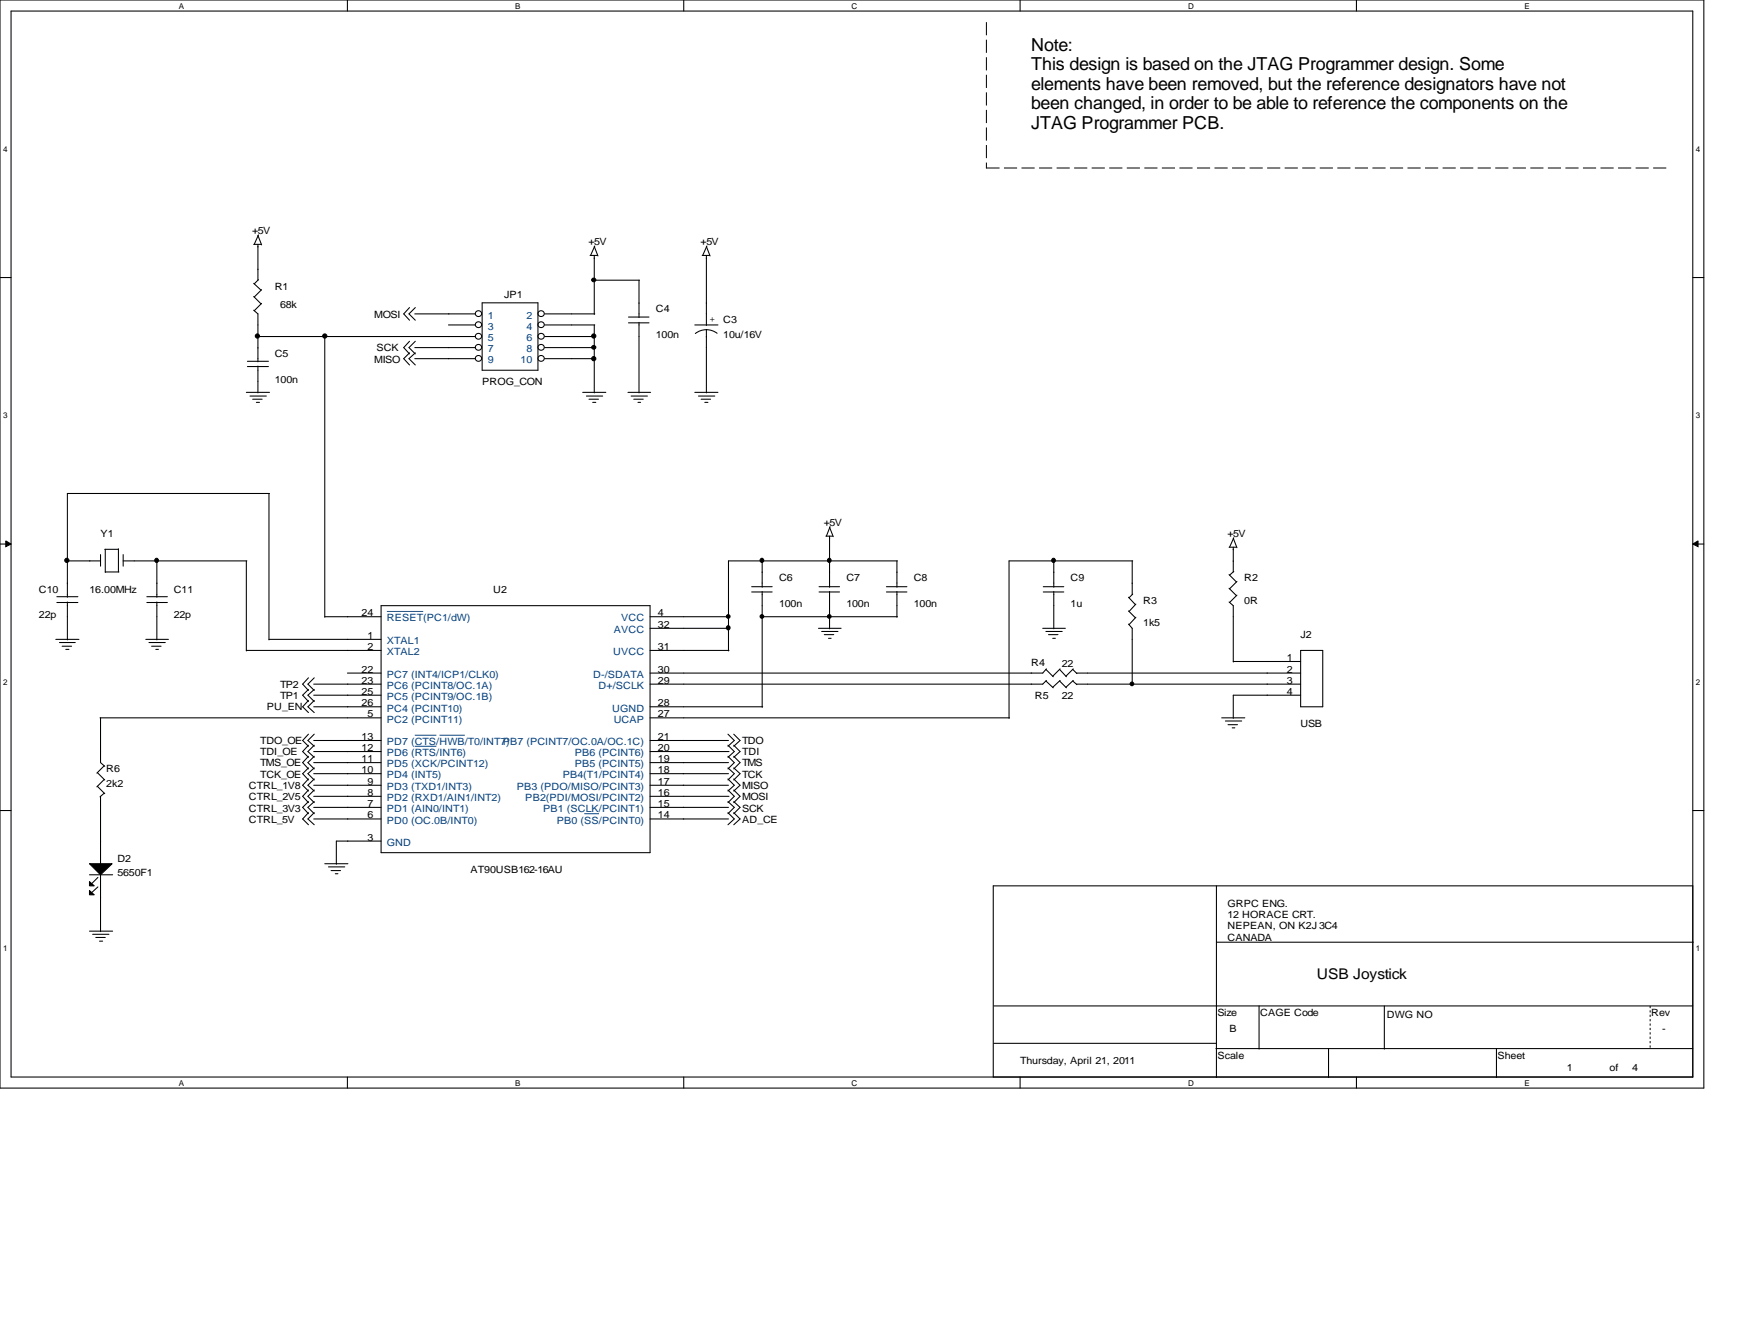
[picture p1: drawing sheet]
<svg xmlns="http://www.w3.org/2000/svg" width="279mm" height="216mm" viewBox="0 0 279 216" stroke-linecap="round" stroke-linejoin="round" font-family="sans-serif">
<path d="M0 0h274.1v174.9h-274.1zM1.8 1.8h270.5v171.3h-270.5z" fill="none" stroke="#000" stroke-width=".17"/>
<g fill="#fff">
<path d="M28.8 .3h.7v1.3h-.7z"/>
<path d="M28.8 173.4h.7v1.4h-.7z"/>
</g>
<path d="M55.9 0v1.8M55.9 173.1v1.8" fill="none" stroke="#000" stroke-width=".17"/>
<g fill="#fff">
<path d="M82.9 .3h.8v1.3h-.8z"/>
<path d="M82.9 173.4h.8v1.4h-.8z"/>
</g>
<path d="M110 0v1.8M110 173.1v1.8" fill="none" stroke="#000" stroke-width=".17"/>
<g fill="#fff">
<path d="M137 .3h.8v1.3h-.8z"/>
<path d="M137 173.4h.8v1.4h-.8z"/>
</g>
<path d="M164.1 0v1.8M164.1 173.1v1.8" fill="none" stroke="#000" stroke-width=".17"/>
<g fill="#fff">
<path d="M191.1 .3h.8v1.3h-.8z"/>
<path d="M191.1 173.4h.8v1.4h-.8z"/>
</g>
<path d="M218.2 0v1.8M218.2 173.1v1.8" fill="none" stroke="#000" stroke-width=".17"/>
<g fill="#fff">
<path d="M245.2 .3h.8v1.3h-.8z"/>
<path d="M245.2 173.4h.8v1.4h-.8z"/>
<path d="M.5 23.2h.6v1.4h-.6z"/>
<path d="M272.8 23.2h.6v1.4h-.6z"/>
<path d="M.5 66h.6v1.4h-.6z"/>
<path d="M272.8 66h.6v1.4h-.6z"/>
</g>
<path d="M0 44.6h1.8M272.3 44.6h1.8" fill="none" stroke="#000" stroke-width=".17"/>
<g fill="#fff">
<path d="M.5 108.9h.6v1.3h-.6z"/>
<path d="M272.8 108.9h.6v1.3h-.6z"/>
</g>
<path d="M0 87.5h1.8M272.3 87.5h1.8" fill="none" stroke="#000" stroke-width=".17"/>
<path d="M.9 87l.9 .5-.9 .4zM272.3 87.5l.8-.5v.9z" fill="#000" stroke="#000" stroke-width=".16"/>
<g fill="#fff">
<path d="M.5 151.7h.6v1.4h-.6z"/>
<path d="M272.8 151.7h.6v1.4h-.6z"/>
</g>
<g fill="none" stroke="#000" stroke-width=".17">
<path d="M40.8 39.3h1.2M41.5 37.8l.6 1.6M41.5 39.3v5.7M41.6 37.8l-.7 1.5M95.6 39.6l.6 1.5M95.7 39.5l-.7 1.6M113.6 39.6l.6 1.5M113.7 39.5l-.7 1.6M39.8 58.9h3.4M39.8 58.1h3.4M40.8 49.9l.7 .6v7.7M40.8 47.7l1.2 1.2"/>
<path d="M40.8 45.6l1.2 1.1M41.5 58.8v4.4M41.5 54.1h35M41.6 45l-.7 .6M42.1 48.8l-1.2 1.2M42.1 46.6l-1.2 1.2M52.2 54.1v45.1M65.9 56.7l-1 1 1 1M65.9 54.9l-1 1 1 1M65.9 49.4l-1 1.1 1 1M66.7 50.5h9.8M66.7 55.9h9.8"/>
<path d="M66.7 57.7h9.8M66.8 56.7l-1 1 1 1M66.8 54.9l-1 1 1 1M66.8 49.4l-1 1.1 1 1M72.1 52.2h4.4M77.6 48.7h8.9v10.8h-8.9zM87.6 50.5h8.1M87.6 52.2h8.1M87.6 54.1h8.1M87.6 55.9h8.1M87.6 57.7h8.1M94.9 41.1h1.2"/>
<path d="M95.6 41.1v9.4M95.6 52.2v11M95.6 45h7.3M101.1 51h3.3M101.1 51.9h3.3M102.8 45v6.1M102.8 51.8v11.4M111.8 52.2h3.7M112.9 41.1h1.2M113.6 53l1.1 .2 .6 .4M113.6 53l-.7 .1-1.1 .5M113.6 41.1v11.2"/>
<path d="M113.6 53v10.2M39.6 63.1h3.7M40.2 63.7h2.6M40.6 64.2h1.6M41.2 64.7h.5M43.3 79.3v23.6M43.3 79.3h-32.5v16.7M93.7 63.1h3.8M94.3 63.7h2.6M94.7 64.2h1.6M95.3 64.7h.5M101 63.1h3.6"/>
<path d="M101.5 63.7h2.6M101.9 64.2h1.6M102.6 64.7h.4M111.8 63.1h3.7M112.4 63.7h2.6M112.8 64.2h1.5M113.4 64.7h.5M9.1 96.9h3.4M9.1 95.9h3.4M10.8 90.2h5.4M10.8 96.8v6.1M16.2 89.2v1.8"/>
<path d="M16.8 88.3h2.2M16.9 88.3v3.7M16.9 91.9h2.2M19 88.2v3.7M19.8 89.2v1.8M19.8 90.2h19.9M23.6 96.9h3.3M23.6 95.9h3.3M25.2 90.2v5.8M25.2 96.8v6.1M39.6 90.2v14.4M52.2 99.1h9.1"/>
<path d="M61.3 97.4h43.3v39.7h-43.3zM104.6 99.1h12.7M120.9 94.3h3.3M120.9 95.2h3.3M122.6 99.1h21.8M122.6 90.2v4.2M122.6 95.1v18.6M131.7 94.3h3.3M131.7 95.2h3.3M132.8 86.2h1.1M133.4 84.8l.6 1.5M133.4 86.2v8.2"/>
<path d="M133.4 95.1v6M133.5 84.7l-.6 1.5M142.6 94.3h3.3M142.6 95.2h3.3M144.3 90.2v4.2M144.3 95.1v4.1M144.4 90.2h-27.2v14.4M167.8 94.3h3.3M167.8 95.2h3.3M169.5 90.2v4.2M169.5 95.1v6M181.5 98.2l1.1 1.1"/>
<path d="M181.5 96l1.1 1.2M182.1 90.2v5.4M182.2 95.5l-.6 .6M182.2 90.2h-19.9v25.3M182.7 99.2l-1.1 1.2M182.7 97.1l-1.1 1.2M197.7 88h1.2M197.7 96.8l.7 .6v9M197.7 94.6l1.2 1.2M197.7 92.4l1.2 1.2M198.4 86.5l.6 1.6M198.4 88v3.9"/>
<path d="M198.5 86.4l-.7 1.6M198.5 91.9l-.7 .6M199 95.7l-1.2 1.2M199 93.5l-1.2 1.2M9 102.8h3.7M9.6 103.3h2.5M10 103.9h1.5M10.6 104.4h.5M16.1 115.4h45.2M16.2 115.4v7.2l.6 .6M23.5 102.8h3.6M24 103.3h2.6"/>
<path d="M24.4 103.9h1.5M25.1 104.4h.4M39.6 104.6h21.7M43.3 102.8h18M49.6 119.8l-.9 1 .9 1M49.6 118l-.9 1 .9 1M49.6 112.6l-.9 1 .9 1M49.6 110.8l-.9 1 .9 1M49.6 109l-.9 1 .9 1M50.5 119h10.8M50.5 113.6h10.8M50.5 111.8h10.8"/>
<path d="M50.5 110h10.8M50.5 119.8l-1 1 1 1M50.5 118l-1 1 1 1M50.5 112.6l-1 1 1 1M50.5 110.8l-1 1 1 1M50.5 109l-1 1 1 1M55.9 108.2h5.4M104.6 101h12.7M104.6 115.4h57.8M104.6 104.6h12.7M104.6 119h12.6M104.6 113.6h18.1"/>
<path d="M117.1 118l1 1-1 1M117.1 119.8l1 1-1 1M118 118l1 1-1 1M118 119.8l1 1-1 1M131.7 101h3.6M132.2 101.5h2.6M132.6 102h1.5M133.3 102.6h.4M167.7 101h3.7M168.2 101.5h2.7M168.2 107.6l1.2 1.2M168.2 109.5l1.2 1.1"/>
<path d="M168.3 107.5l-.6 .7h-63.1M168.3 109.4l-.6 .6h-63.1M168.7 102h1.5M169.3 102.6h.5M170.4 107.6l1.1 1.2M170.4 109.5l1.1 1.1M170.5 107.5l-1.2 1.2M170.5 109.4l-1.2 1.1M172.6 107.6l.6 .7M172.6 109.5l.6 .6M172.6 107.5l-1.2 1.2M172.6 109.4l-1.2 1.1"/>
<path d="M173.1 108.2h36.1M173.1 110h36.1M181.5 100.3l.6 .7v9.1M196.5 115.4h3.7M197.1 115.9h2.6M197.5 116.5h1.6M198.2 117h.4M198.4 106.3h10.8M209.2 111.8h-10.8v3.7M209.2 104.6h3.6v9h-3.6zM0 130.3h1.8M15.7 124.2l1.1 1.2"/>
<path d="M15.7 126.4l1.1 1.2M16.2 128v10.9M16.8 123.1l-1.2 1.2M16.8 125.3l-1.2 1.2M16.8 127.5l-.7 .6M49.6 130.6l-.9 1.1 .9 .9M49.6 128.9l-.9 .9 .9 1M49.6 127l-.9 1 .9 1M49.6 125.2l-.9 1 .9 1M49.6 123.4l-.9 1 .9 1M49.6 121.6l-.9 1 .9 1M50.5 131.7h10.8"/>
<path d="M50.5 129.8h10.8M50.5 126.2h10.8M50.5 124.4h10.8M50.5 122.6h10.8M50.5 128h10.8M50.5 120.8h10.8M50.5 130.6l-1 1.1 1 .9M50.5 128.9l-1 .9 1 1M50.5 127l-1 1 1 1M50.5 125.2l-1 1 1 1M50.5 123.4l-1 1 1 1M50.5 121.6l-1 1 1 1"/>
<path d="M52.2 138.9h3.8M52.8 139.4h2.7M53.3 140h1.5M61.3 135.2h-7.2v3.7M104.6 131.7h12.6M104.6 129.8h12.6M104.6 126.2h12.6M104.6 124.4h12.6M104.6 122.6h12.6M104.6 128h12.7M104.6 120.8h12.7M117.1 130.6l1 1.1-1 .9"/>
<path d="M117.1 127l1 1-1 1M117.1 125.2l1 1-1 1M117.1 128.9l1 .9-1 1M117.1 121.6l1 1-1 1M117.1 123.4l1 1-1 1M118 130.6l1 1.1-1 .9M118 127l1 1-1 1M118 125.2l1 1-1 1M118 128.9l1 .9-1 1M118 121.6l1 1-1 1M118 123.4l1 1-1 1M272.3 130.3h1.8"/>
<path d="M14.4 149.7h3.7M14.4 140.6h3.7M14.9 150.2h2.6M15.4 150.7h1.5M15.7 141.1l-1 1M15.7 142.6l-1 .9M16 151.3h.5M16.2 140.6v9.2M53.9 140.5h.5M159.8 142.4h112.5v30.7h-112.5zM195.7 151.5h76.7M195.7 142.4v30.8"/>
<path d="M159.9 167.7h35.8M159.9 161.7h112.4M195.6 168.6h76.7M202.5 161.7v7M213.7 168.6v4.6M222.7 161.7v7M240.7 168.6v4.6"/>
<circle cx="77" cy="55.8" r=".49"/>
<circle cx="77" cy="57.6" r=".49"/>
<circle cx="77" cy="50.4" r=".49"/>
<circle cx="77" cy="52.2" r=".49"/>
<circle cx="77" cy="54.1" r=".49"/>
<circle cx="87.1" cy="55.8" r=".49"/>
<circle cx="87.1" cy="57.6" r=".49"/>
<circle cx="87.1" cy="52.2" r=".49"/>
<circle cx="87.1" cy="54.1" r=".49"/>
<circle cx="87.1" cy="50.4" r=".49"/>
</g>
<path d="M158.7 3.6v23.5M158.7 27h110" fill="none" stroke="#000" stroke-width=".16" stroke-dasharray="2.1 .7" stroke-linecap="butt"/>
<path d="M265.4 161.7v7" fill="none" stroke="#000" stroke-width=".16" stroke-dasharray=".4 .4 .4 .4 .4 .4 .4 .4" stroke-linecap="butt"/>
<g fill="#000" stroke="#000" stroke-width=".17">
<path d="M14.4 138.9h3.6l-1.8 1.7zM14.4 141.7l.8 .7h-.8zM14.4 143.2l.8 .6h-.8z"/>
<circle cx="41.4" cy="54" r=".34"/>
<circle cx="52.2" cy="54" r=".34"/>
<circle cx="95.5" cy="57.7" r=".34"/>
<circle cx="95.5" cy="54" r=".34"/>
<circle cx="95.5" cy="45" r=".32"/>
<circle cx="95.5" cy="55.8" r=".32"/>
<circle cx="10.8" cy="90.1" r=".34"/>
<circle cx="25.2" cy="90.1" r=".32"/>
<circle cx="117.1" cy="99.1" r=".3"/>
<circle cx="122.5" cy="90.1" r=".32"/>
<circle cx="122.6" cy="99.1" r=".3"/>
<circle cx="133.4" cy="90.1" r=".32"/>
<circle cx="133.4" cy="99.1" r=".3"/>
<circle cx="169.4" cy="90.1" r=".32"/>
<circle cx="117.1" cy="100.9" r=".32"/>
<circle cx="182.1" cy="109.9" r=".3"/>
</g>
<path d="M62.2 98.3h5.9M66.7 120h3.5M66.7 118.2h3.5M70.7 118.2h4.1M94 130.8h2.4" fill="none" stroke="#004080" stroke-width=".16"/>
<g font-size="2.9">
<text x="165.9" y="8.1">Note:</text>
<text x="165.9" y="11.3">This design is based on the JTAG Programmer design. Some</text>
<text x="165.9" y="14.4">elements have been removed, but the reference designators have not</text>
<text x="165.9" y="17.5">been changed, in order to be able to reference the components on the</text>
<text x="165.9" y="20.7">JTAG Programmer PCB.</text>
</g>
<text font-size="2.4" x="211.8" y="157.3">USB Joystick</text>
<g font-size="1.6">
<text x="40.6" y="37.6">+5V</text>
<text x="94.7" y="39.4">+5V</text>
<text x="112.7" y="39.4">+5V</text>
<text x="44.2" y="46.6">R1</text>
<text x="81.1" y="47.8">JP1</text>
<text x="45" y="49.4">68k</text>
<text x="60.2" y="51.1">MOSI</text>
<text x="105.5" y="50.2">C4</text>
<text x="114.1" y="51.8">+</text>
<text x="116.3" y="52">C3</text>
<text x="44.2" y="57.4">C5</text>
<text x="60.2" y="58.3">MISO</text>
<text x="60.5" y="56.5">SCK</text>
<text x="105.5" y="54.4">100n</text>
<text x="116.3" y="54.4">10u/16V</text>
<text x="44.2" y="61.6">100n</text>
<text x="77.6" y="61.9">PROG_CON</text>
<text x="16.2" y="86.3">Y1</text>
<text x="132.5" y="84.5">+5V</text>
<text x="197.4" y="86.3">+5V</text>
<text x="6.3" y="95.2">C10</text>
<text x="14.4" y="95.2">16.00MHz</text>
<text x="27.9" y="95.2">C11</text>
<text x="79.3" y="95.2">U2</text>
<text x="125.3" y="93.5">C6</text>
<text x="136.1" y="93.5">C7</text>
<text x="147" y="93.5">C8</text>
<text x="172.2" y="93.5">C9</text>
<text x="200.2" y="93.5">R2</text>
<text x="6.3" y="99.4">22p</text>
<text x="27.9" y="99.4">22p</text>
<text x="58.2" y="99.1">24</text>
<text x="105.8" y="99.1">4</text>
<text x="105.8" y="100.9">32</text>
<text x="125.3" y="97.6">100n</text>
<text x="136.1" y="97.6">100n</text>
<text x="147" y="97.6">100n</text>
<text x="172.2" y="97.6">1u</text>
<text x="183.9" y="97.1">R3</text>
<text x="183.9" y="100.7">1k5</text>
<text x="200.2" y="97.1">0R</text>
<text x="59.1" y="104.5">2</text>
<text x="59.1" y="102.7">1</text>
<text x="105.8" y="104.5">31</text>
<text x="165.9" y="107">R4</text>
<text x="170.8" y="107.2">22</text>
<text x="207" y="106.3">1</text>
<text x="209.2" y="102.5">J2</text>
<text x="45" y="112.4">TP1</text>
<text x="45" y="110.6">TP2</text>
<text x="58.2" y="113.5">26</text>
<text x="58.2" y="111.7">25</text>
<text x="58.2" y="109.9">23</text>
<text x="58.2" y="108.1">22</text>
<text x="105.8" y="108.1">30</text>
<text x="105.8" y="109.9">29</text>
<text x="105.8" y="113.5">28</text>
<text x="166.5" y="112.4">R5</text>
<text x="170.8" y="112.4">22</text>
<text x="207" y="108.1">2</text>
<text x="207" y="109.9">3</text>
<text x="207" y="111.7">4</text>
<text x="41.8" y="119.6">TDO_OE</text>
<text x="42.9" y="114.2">PU_EN</text>
<text x="58.2" y="119">13</text>
<text x="59.1" y="115.3">5</text>
<text x="105.8" y="119">21</text>
<text x="105.8" y="115.3">27</text>
<text x="119.4" y="119.6">TDO</text>
<text x="209.2" y="116.9">USB</text>
<text x="17.1" y="124.1">R6</text>
<text x="41.8" y="121.4">TDI_OE</text>
<text x="41.8" y="125.1">TCK_OE</text>
<text x="41.8" y="123.2">TMS_OE</text>
<text x="58.2" y="124.3">10</text>
<text x="58.2" y="122.5">11</text>
<text x="58.2" y="120.7">12</text>
<text x="105.8" y="124.3">18</text>
<text x="105.8" y="122.5">19</text>
<text x="105.8" y="120.7">20</text>
<text x="119.4" y="123.2">TMS</text>
<text x="119.4" y="121.4">TDI</text>
<text x="119.4" y="125.1">TCK</text>
<text x="17.1" y="126.5">2k2</text>
<text x="40" y="130.5">CTRL_3V3</text>
<text x="40" y="128.6">CTRL_2V5</text>
<text x="40" y="126.8">CTRL_1V8</text>
<text x="59.1" y="131.6">6</text>
<text x="59.1" y="129.7">7</text>
<text x="59.1" y="126.2">9</text>
<text x="59.1" y="127.9">8</text>
<text x="105.8" y="131.6">14</text>
<text x="105.8" y="129.7">15</text>
<text x="105.8" y="127.9">16</text>
<text x="105.8" y="126.2">17</text>
<text x="119.4" y="128.6">MOSI</text>
<text x="119.4" y="126.8">MISO</text>
<text x="119.4" y="130.5">SCK</text>
<text x="40" y="132.2">CTRL_5V</text>
<text x="59.1" y="135.1">3</text>
<text x="119.4" y="132.2">AD_CE</text>
<text x="18.9" y="138.6">D2</text>
<text x="18.9" y="140.9">5650F1</text>
<text x="75.7" y="140.4">AT90USB162-16AU</text>
<text x="197.4" y="145.8">GRPC ENG.</text>
<text x="197.4" y="147.6">12 HORACE CRT.</text>
<text x="197.4" y="149.4">NEPEAN, ON K2J 3C4</text>
<text x="197.4" y="151.2">CANADA</text>
<text x="195.8" y="163.4">Size</text>
<text x="197.8" y="165.9">B</text>
<text x="202.7" y="163.4">CAGE Code</text>
<text x="223.1" y="163.7">DWG NO</text>
<text x="265.6" y="163.4">Rev</text>
<text x="267.4" y="165.9">-</text>
<text x="164.1" y="171">Thursday, April 21, 2011</text>
<text x="195.8" y="170.3">Scale</text>
<text x="240.9" y="170.3">Sheet</text>
<text x="252.1" y="172.1">1</text>
<text x="258.9" y="172.1">of</text>
<text x="262.6" y="172.1">4</text>
</g>
<g font-size="1.6" fill="#004080">
<text x="78.5" y="51.2">1</text>
<text x="78.5" y="53">3</text>
<text x="84.7" y="51.2">2</text>
<text x="84.7" y="53">4</text>
<text x="78.5" y="54.9">5</text>
<text x="78.5" y="56.6">7</text>
<text x="78.5" y="58.4">9</text>
<text x="83.7" y="58.4">10</text>
<text x="84.7" y="54.9">6</text>
<text x="84.7" y="56.6">8</text>
<text x="62.2" y="99.9">RESET(PC1/dW)</text>
<text x="98.7" y="101.8">AVCC</text>
<text x="99.9" y="99.9">VCC</text>
<text x="62.2" y="105.3">XTAL2</text>
<text x="62.2" y="103.5">XTAL1</text>
<text x="98.6" y="105.3">UVCC</text>
<text x="62.2" y="112.5">PC5 (PCINT9/OC.1B)</text>
<text x="62.2" y="110.7">PC6 (PCINT8/OC.1A)</text>
<text x="62.2" y="109">PC7 (INT4/ICP1/CLK0)</text>
<text x="95.4" y="109">D-/SDATA</text>
<text x="96.3" y="110.7">D+/SCLK</text>
<text x="62.2" y="116.2">PC2 (PCINT11)</text>
<text x="62.2" y="119.8">PD7 (CTS/HWB/T0/INT7)</text>
<text x="62.2" y="114.4">PC4 (PCINT10)</text>
<text x="80.9" y="119.8">PB7 (PCINT7/OC.0A/OC.1C)</text>
<text x="98.5" y="114.4">UGND</text>
<text x="98.7" y="116.2">UCAP</text>
<text x="62.2" y="125.1">PD4 (INT5)</text>
<text x="62.2" y="123.4">PD5 (XCK/PCINT12)</text>
<text x="62.2" y="121.6">PD6 (RTS/INT6)</text>
<text x="90.5" y="125.1">PB4(T1/PCINT4)</text>
<text x="92.5" y="123.4">PB5 (PCINT5)</text>
<text x="92.5" y="121.6">PB6 (PCINT6)</text>
<text x="62.2" y="130.6">PD1 (AIN0/INT1)</text>
<text x="62.2" y="127">PD3 (TXD1/INT3)</text>
<text x="62.2" y="128.8">PD2 (RXD1/AIN1/INT2)</text>
<text x="83.1" y="127">PB3 (PDO/MISO/PCINT3)</text>
<text x="84.5" y="128.8">PB2(PDI/MOSI/PCINT2)</text>
<text x="87.4" y="130.6">PB1 (SCLK/PCINT1)</text>
<text x="62.2" y="132.4">PD0 (OC.0B/INT0)</text>
<text x="62.2" y="136">GND</text>
<text x="89.6" y="132.4">PB0 (SS/PCINT0)</text>
</g>
<g font-size="1.3">
<text x="28.8" y="1.4">A</text>
<text x="82.9" y="1.4">B</text>
<text x="137" y="1.4">C</text>
<text x="191.1" y="1.4">D</text>
<text x="245.2" y="1.4">E</text>
<text x=".5" y="24.4">4</text>
<text x="272.8" y="24.4">4</text>
<text x=".5" y="67.2">3</text>
<text x="272.8" y="67.2">3</text>
<text x=".5" y="110.1">2</text>
<text x="272.8" y="110.1">2</text>
<text x=".5" y="152.9">1</text>
<text x="272.8" y="152.9">1</text>
<text x="28.8" y="174.6">A</text>
<text x="82.9" y="174.6">B</text>
<text x="137" y="174.6">C</text>
<text x="191.1" y="174.6">D</text>
<text x="245.2" y="174.6">E</text>
</g>
</svg>
